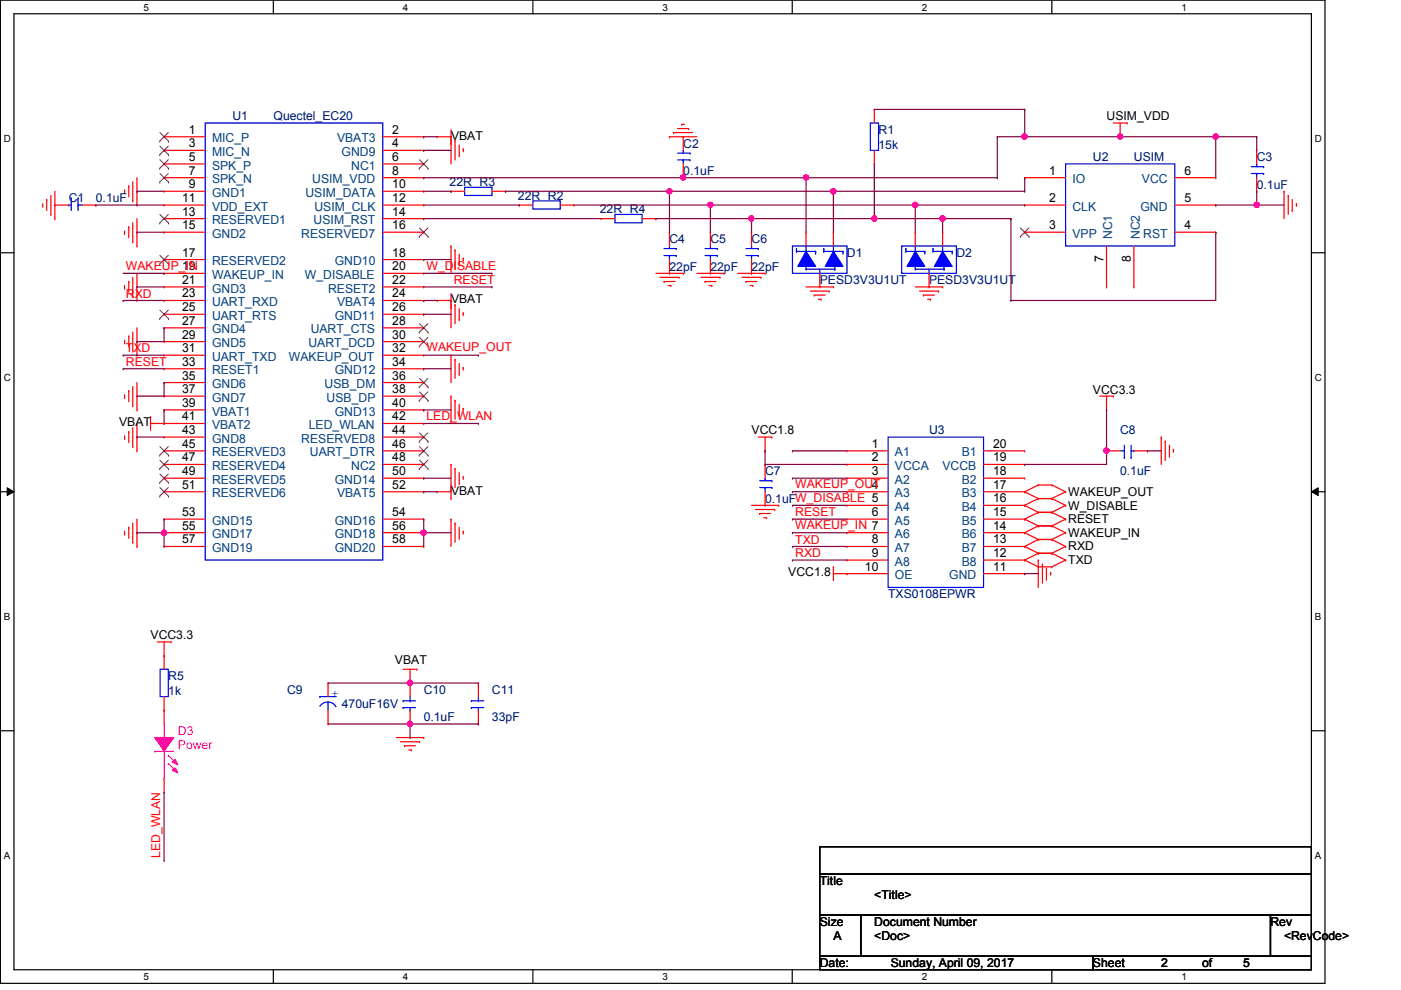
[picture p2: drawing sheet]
<svg xmlns="http://www.w3.org/2000/svg" width="297mm" height="210mm" viewBox="0 0 297 210" stroke-linecap="round" stroke-linejoin="round" font-family="sans-serif">
<path d="M.1 0h280.8v208.5h-280.8zM3 2.9h275v202.7h-275z" fill="none" stroke="#000" stroke-width=".25"/>
<g fill="#fff">
<path d="M30.4 .3h1.2v2.4h-1.2z"/>
<path d="M30.4 205.9h1.2v2.3h-1.2z"/>
</g>
<path d="M58 0v2.9M58 205.6v2.9" fill="none" stroke="#000" stroke-width=".25"/>
<g fill="#fff">
<path d="M85.4 .3h1.2v2.4h-1.2z"/>
<path d="M85.4 205.9h1.2v2.3h-1.2z"/>
</g>
<path d="M113 0v2.9M113 205.6v2.9" fill="none" stroke="#000" stroke-width=".25"/>
<g fill="#fff">
<path d="M140.5 .3h1.1v2.4h-1.1z"/>
<path d="M140.5 205.9h1.1v2.3h-1.1z"/>
</g>
<path d="M168 0v2.9M168 205.6v2.9" fill="none" stroke="#000" stroke-width=".25"/>
<g fill="#fff">
<path d="M195.4 .3h1.2v2.4h-1.2z"/>
<path d="M195.4 205.9h1.2v2.3h-1.2z"/>
</g>
<path d="M223 0v2.9M223 205.6v2.9" fill="none" stroke="#000" stroke-width=".25"/>
<g fill="#fff">
<path d="M250.5 .3h1.1v2.4h-1.1z"/>
<path d="M250.5 205.9h1.1v2.3h-1.1z"/>
<path d="M.8 28.2h1.5v2.4h-1.5z"/>
<path d="M278.8 28.2h1.4v2.4h-1.4z"/>
<path d="M.8 78.9h1.5v2.3h-1.5z"/>
<path d="M278.8 78.9h1.4v2.3h-1.4z"/>
</g>
<path d="M.1 53.6h2.9M278 53.6h2.9" fill="none" stroke="#000" stroke-width=".25"/>
<g fill="#fff">
<path d="M.8 129.6h1.4v2.3h-1.4z"/>
<path d="M278.8 129.6h1.3v2.3h-1.3z"/>
</g>
<path d="M.1 104.3h2.9M278 104.3h2.9" fill="none" stroke="#000" stroke-width=".25"/>
<path d="M1.5 103.4l1.5 .9-1.5 .8zM278 104.3l1.5-.9v1.7z" fill="#000"/>
<path d="M1.5 103.4l1.5 .9-1.5 .8zM278 104.3l1.5-.9v1.7z" fill="none" stroke="#000" stroke-width=".21"/>
<g fill="#fff">
<path d="M.8 180.3h1.4v2.3h-1.4z"/>
<path d="M278.8 180.3h1.3v2.3h-1.3z"/>
</g>
<path d="M.1 154.9h2.9M278 154.9h2.9M173.8 179.5h104.2v5.8h-104.2zM173.8 185.3h104.2v8.7h-104.2zM173.8 194h8.7v8.7h-8.7zM182.5 194h86.9v8.7h-86.9zM269.4 194h8.6v8.7h-8.6zM173.8 202.7h57.9v2.9h-57.9zM231.7 202.7h46.3v2.9h-46.3z" fill="none" stroke="#000" stroke-width=".25"/>
<g fill="none" stroke="#f00" stroke-width=".25">
<path d="M27.3 39.4h.1M27.3 39.4v2.3M28.1 38.5v4.1M29 37.7v5.8M92.7 29h.1M92.7 29h2.9M95.6 30.4h.1M95.6 29h.1M95.6 27.5v7.3M96.5 29.8h.1M96.5 29.8v4.1M97.4 33h.1"/>
<path d="M97.4 30.7v2.3M98.2 31.6h.1M98.2 31.6v.6M141.9 29h.1M141.9 29h5.8M142.8 28.1h.1M142.8 28.1h4.1M143.7 27.3h2.3M144.6 26.4h.1M144.6 26.4h.5M144.9 37.7h.1M144.9 29h.1"/>
<path d="M144.9 29v2.9M144.9 34.8v2.9M146 27.3h.1M236 26.1h3M237.5 29h.1M237.5 26.1v2.9M239 26.1h.1M9.1 43.7h.1M9.1 43.2v.5M9.9 42.3h.1M9.9 42.3v2.3M10.8 45.5h.1"/>
<path d="M10.8 41.4v4.1M11.6 46.4h.1M11.6 40.6v5.8M26.4 40.9h.1M26.4 49.5h.1M26.4 40.3v.6M26.4 49v.5M27.3 48.1h.1M27.3 59.7h.1M27.3 48.1v2.3M27.3 59.7v2.3M28.1 42.6h.1"/>
<path d="M28.1 51.3h.1M28.1 47.2v4.1M28.1 58.8v4.1M29 43.5h.1M29 52.2h.1M29 46.4v5.8M29 58v5.7M95.6 52.2h.1M95.6 40.6h.1M95.6 52.2v5.8M95.6 40.6h2.9M96.5 53h.1"/>
<path d="M96.5 53v4.1M97.4 56.2h.1M97.4 53.9v2.3M98.2 54.7h.1M98.2 54.7v.6M104.3 40.6h2.9M107.2 40.6h.1M139.1 58h5.8M139.9 58.8h4.1M140.8 59.7h.1M140.8 59.7h2.3M144 58.8h.1"/>
<path d="M144.9 58h.1M147.7 58h5.8M148.6 58.8h4.1M149.5 59.7h.1M149.5 59.7h2.3M150.6 58h.1M150.6 49.2h.1M150.6 49.2v3M150.6 55v3M152.7 58.8h.1M153.5 58h.1M156.4 58h5.8"/>
<path d="M157.3 58.8h4M158.2 59.7h.1M158.2 59.7h2.3M161.3 58.8h.1M162.2 58h.1M272.2 40.6h.1M272.2 40.6v5.8M273.1 41.4h.1M273.1 41.4v4.1M274 44.6h.1M274 42.3v2.3M274.9 43.2h.1"/>
<path d="M274.9 43.2v.5M26.4 61.1h.1M26.4 72.7h.1M26.4 60.5v.6M26.4 72.1v.6M27.3 71.2h.1M27.3 71.2v2.4M28.1 62.9h.1M28.1 74.4h.1M28.1 70.4v4M29 63.7h.1M29 75.3h.1"/>
<path d="M29 69.5v5.8M92.7 63.7h.1M92.7 63.7h2.9M95.6 63.7h.1M95.6 65.2h.1M95.6 75.3h.1M95.6 62.3v7.2M95.6 75.3v5.8M96.5 64.6h.1M96.5 76.2h.1M96.5 64.6v4.1M96.5 76.2v4"/>
<path d="M97.4 67.8h.1M97.4 79.4h.1M97.4 65.4v2.4M97.4 77v2.4M98.2 66.3h.1M98.2 77.9h.1M98.2 66.3v.6M98.2 77.9v.6M141.6 60.5h.6M142.2 60.5h.1M150.4 60.5h.5M150.9 60.5h.1"/>
<path d="M159 60.5h.6M159.6 60.5h.1M170.9 60.8h5.8M171.8 61.7h4M172.6 62.6h.1M172.6 62.6h2.4M173.5 63.5h.6M174.1 63.5h.1M175.8 61.7h.1M176.7 60.8h.1M194.1 60.8h5.8M194.9 61.7h4.1"/>
<path d="M195.8 62.6h.1M195.8 62.6h2.3M196.7 63.5h.6M197.3 63.5h.1M199 61.7h.1M199.9 60.8h.1M26.4 84.3h.1M26.4 93h.1M26.4 83.7v.6M26.4 92.4v.6M27.3 82.8h.1M27.3 91.5h.1"/>
<path d="M27.3 82.8v2.4M27.3 91.5v2.4M28.1 86h.1M28.1 94.7h.1M28.1 82v4M28.1 90.7v4M29 86.9h.1M29 95.6h.1M29 81.1v5.8M29 89.8v5.8M31.9 88.3h.1M31.9 89.8h2.9"/>
<path d="M31.9 88.3v2.9M34.8 89.8h.1M95.6 84h.1M95.6 98.5h.1M95.6 84v5.8M95.6 98.5v7.2M96.5 84.9h.1M96.5 99.4h.1M96.5 84.9v4M96.5 99.4v4M97.4 88.1h.1M97.4 85.7v2.4"/>
<path d="M98.2 86.6h.1M98.2 86.6v.6M160.8 92.7h2.9M162.2 95.6h.1M162.2 92.7v2.9M163.7 92.7h.1M179.6 95.6h.1M179.6 98.5h.1M179.6 95.6h8.7M179.6 98.5h8.7M208.5 95.6h8.8M208.5 98.5h8.8"/>
<path d="M217.3 95.6h.1M217.3 98.5h.1M233.2 84h2.8M234.6 86.9h.1M234.6 95.6h.1M234.6 84v2.9M234.6 95.6h2.9M236 84h.1M240.4 95.6h2.9M243.3 95.6h.1M246.2 92.7h.1M246.2 92.7v5.8"/>
<path d="M247.1 93.6h.1M247.1 93.6v4M247.9 96.7h.1M247.9 94.4v2.3M248.8 95.3h.1M248.8 95.3v.6M26.4 113.2h.1M26.4 112.6v.6M27.3 111.8h.1M27.3 111.8v2.3M28.1 115h.1M28.1 110.9v4.1"/>
<path d="M29 115.9h.1M29 110.1v5.8M92.7 104.3h.1M92.7 104.3h2.9M95.6 110.1h.1M95.6 105.7h.1M95.6 110.1v5.8M96.5 110.9h.1M96.5 110.9v4.1M97.4 114.1h.1M97.4 102.5h.1M97.4 100.2v2.3"/>
<path d="M97.4 111.8v2.3M98.2 112.6h.1M98.2 101.1h.1M98.2 101.1v.5M98.2 112.6v.6M159.3 107.1h5.8M160.2 108h4M161.1 108.9h.1M161.1 108.9h2.3M161.9 109.8h.6M162.5 109.8h.1M164.2 108h.1"/>
<path d="M165.1 107.1h.1M179.6 101.4h.1M179.6 104.3h.1M179.6 107.1h.1M179.6 110.1h.1M179.6 112.9h.1M179.6 115.9h.1M179.6 118.7h.1M179.6 104.3h8.7M179.6 107.1h8.7M179.6 101.4h8.7M179.6 110.1h8.7"/>
<path d="M179.6 112.9h8.7M179.6 115.9h8.7M179.6 118.7h8.7M208.5 104.3h8.8M208.5 107.1h8.8M208.5 101.4h8.8M208.5 110.1h8.8M208.5 112.9h8.8M208.5 115.9h8.8M208.5 118.7h8.8M217.3 104.3h.1M217.3 107.1h.1"/>
<path d="M217.3 110.1h.1M217.3 112.9h.1M217.3 115.9h.1M217.3 118.7h.1M217.3 101.4h.1M217.3 104.3l2.8 1.4M217.3 107.1l2.8 1.5M217.3 110.1l2.8 1.4M217.3 112.9l2.8 1.5M217.3 115.9l2.8 1.4M217.3 118.7l2.8 1.5M220.1 102.8h.1"/>
<path d="M220.1 105.7h.1M220.1 108.6h.1M220.1 111.5h.1M220.1 114.4h.1M220.1 117.3h.1M220.1 118.7h.1M220.1 102.8l-2.8 1.5M220.1 102.8h2.9M220.1 105.7h2.9M220.1 105.7l-2.8 1.4M220.1 108.6h2.9M220.1 108.6l-2.8 1.5"/>
<path d="M220.1 111.5h2.9M220.1 111.5l-2.8 1.4M220.1 114.4h2.9M220.1 114.4l-2.8 1.5M220.1 117.3h2.9M220.1 117.3l-2.8 1.4M220.1 118.7v5.8M221 119.6h.1M221 119.6v4.1M223 102.8h.1M223 105.7h.1M223 108.6h.1"/>
<path d="M223 111.5h.1M223 114.4h.1M223 117.3h.1M223 102.8l2.9 1.5M223 105.7l2.9 1.4M223 108.6l2.9 1.5M223 111.5l2.9 1.4M223 114.4l2.9 1.5M223 117.3l2.9 1.4M225.9 104.3h.1M225.9 107.1h.1M225.9 110.1h.1"/>
<path d="M225.9 112.9h.1M225.9 115.9h.1M225.9 118.7h.1M225.9 104.3l-2.9 1.4M225.9 107.1l-2.9 1.5M225.9 110.1l-2.9 1.4M225.9 112.9l-2.9 1.5M225.9 115.9l-2.9 1.4M225.9 118.7l-2.9 1.5M33.4 136.1h2.9M34.8 139h.1M34.8 136.1v2.9"/>
<path d="M36.3 136.1h.1M176.7 120.2h.1M176.7 121.6h11.6M176.7 120.2v2.9M179.6 121.6h.1M208.5 121.6h8.8M217.3 121.6h.1M220.1 120.2h.1M220.1 120.2h2.9M221.9 122.8h.1M221.9 120.5v2.3M222.8 121.4h.1"/>
<path d="M222.8 121.4v.5M223 120.2h.1M84 156.4h5.8M84.9 157.3h4M85.5 141.9h2.9M85.8 158.1h.1M85.8 158.1h2.3M86.7 159h.5M86.9 144.8h.1M86.9 141.9v2.9M87.2 159h.1M88.4 141.9h.1"/>
<path d="M88.9 157.3h.1M89.8 156.4h.1M101.4 144.8h.1M101.4 153.5h.1M101.4 144.8v2.9M101.4 150.6v2.9"/>
</g>
<g fill="none" stroke="#00f" stroke-width=".25">
<path d="M98.5 39.7h5.8v1.7h-5.8zM143.7 33.9h2.6M143.7 32.5h2.6M144.9 33.9h.1M144.9 31.9h.1M144.9 31.9v.6M144.9 33.9v.9M146.3 33.9h.1M146.3 32.5h.1M149.5 54.2h2.6M149.5 52.7h2.6M150.6 54.2h.1"/>
<path d="M150.6 52.2h.1M150.6 52.2v.5M150.6 54.2v.8M152.1 54.2h.1M152.1 52.7h.1M188.3 92.7h20.2v31.8h-20.2zM237.5 95.6h.9M238.4 97h.1M238.4 95.6h.1M238.4 94.4v2.6M239.8 97h.1M239.8 94.4v2.6"/>
<path d="M239.8 95.6h.6M240.4 95.6h.1M99.9 148.6h.1M99.9 150h.1M99.9 148.6h2.7M99.9 150h2.7M101.4 148.6h.1M101.4 150.6h.1M101.4 147.7v.9M101.4 150v.6"/>
</g>
<path d="M194.1 53.3l2 3.2h-3.8z" fill-rule="evenodd" fill="#00f"/>
<path d="M194.1 53.3l2 3.2h-3.8z" fill="none" stroke="#00f" stroke-width=".25"/>
<path d="M199.9 53.3l2 3.2h-3.8z" fill-rule="evenodd" fill="#00f"/>
<g fill="none" stroke="#00f" stroke-width=".25">
<path d="M43.5 26.1h37.6v92.6h-37.6zM184.5 26.1h1.8v5.8h-1.8zM225.9 34.8h23.2v17.4h-23.2zM265.3 36.8h2.6M265.3 35.3h2.6M266.4 36.8h.1M266.4 34.8h.1M266.4 34.8v.5M266.4 36.8v.9M267.9 36.8h.1M267.9 35.3h.1M113 42.6h5.8v1.7h-5.8z"/>
<path d="M130.4 45.5h5.7v1.7h-5.7zM140.8 54.2h2.6M140.8 52.7h2.6M141.9 54.2h.1M141.9 52.2h.1M141.9 52.2v.5M141.9 54.2v.8M143.4 54.2h.1M143.4 52.7h.1M158.2 54.2h2.6M158.2 52.7h2.6M159.3 54.2h.1"/>
<path d="M159.3 52.2h.1M159.3 52.2v.5M159.3 54.2v.8M160.8 54.2h.1M160.8 52.7h.1M191.2 52.2h11.6v5.8h-11.6zM192.1 53.3h.1M192.1 52.7h.1M192.1 53.3h4M192.1 52.7v.6M194.1 53.3h.1M194.1 57.1h.1"/>
<path d="M194.1 52.2h.1M194.1 52.2v1.1M194.1 56.5v.6M194.1 57.1h6M196.1 53.3h.1M196.1 53.3v.6M197 58h.1M197 57.1v.9M197.8 53.3h.1M197.8 52.7h.1M197.8 53.3h4.1M197.8 52.7v.6"/>
<path d="M199.9 53.3l2 3.2h-3.8zM199.9 53.3h.1M199.9 52.2h.1M199.9 52.2v1.1M200.1 57.1h.1M200.1 56.5v.6M201.9 53.3h.1M201.9 53.3v.6M161.1 103.4h2.6M161.1 101.9h2.6M162.2 103.4h.1M162.2 101.4h.1"/>
<path d="M162.2 101.4v.5M162.2 103.4v.9M163.7 103.4h.1M163.7 101.9h.1M33.9 141.9h1.8v5.8h-1.8zM85.5 148.6h.1M85.5 150h.1M85.5 148.6h2.6M85.5 150h2.6M86.9 148.6h.1M86.9 150.6h.1M86.9 147.7v.9"/>
<path d="M86.9 150v.6"/>
</g>
<g fill="none" stroke="#f00" stroke-width=".25">
<path d="M34.8 29h.1M34.8 31.9h.1M34.8 34.8h.1M34.8 37.7h.1M34.8 29h8.7M34.8 31.9h8.7M34.8 34.8h8.7M34.8 37.7h8.7M81.1 29h8.7M81.1 31.9h8.7M81.1 34.8h8.7M81.1 37.7h8.7"/>
<path d="M89.8 29h.1M89.8 31.9h.1M89.8 34.8h.1M89.8 37.7h.1M185.4 23.2h.1M185.4 34.8h.1M185.4 23.2v2.9M185.4 31.9v2.9M217.3 37.7h.1M217.3 37.7h8.6M249.1 37.7h8.7M257.8 37.7h.1"/>
<path d="M266.4 31.9h.1M266.4 31.9v2.9M266.4 37.7v2.9M34.8 40.6h.1M34.8 43.5h.1M34.8 46.4h.1M34.8 49.2h.1M34.8 55h.1M34.8 58h.1M34.8 46.4h8.7M34.8 40.6h8.7M34.8 43.5h8.7"/>
<path d="M34.8 49.2h8.7M34.8 55h8.7M34.8 58h8.7M81.1 46.4h8.7M81.1 40.6h8.7M81.1 43.5h8.7M81.1 49.2h8.7M81.1 55h8.7M81.1 58h8.7M89.8 40.6h.1M89.8 43.5h.1M89.8 46.4h.1"/>
<path d="M89.8 49.2h.1M89.8 55h.1M89.8 58h.1M110.1 43.5h.1M110.1 43.5h2.9M118.8 43.5h2.9M121.7 43.5h.1M127.5 46.4h.1M127.5 46.4h2.9M136.1 46.4h3M139.1 46.4h.1M141.9 58h.1"/>
<path d="M141.9 49.2h.1M141.9 49.2v3M141.9 55v3M159.3 58h.1M159.3 49.2h.1M159.3 49.2v3M159.3 55v3M194.1 49.2h.1M194.1 49.2v3M197 58v2.8M199.9 49.2h.1M199.9 49.2v3"/>
<path d="M217.3 43.5h.1M217.3 49.2h.1M217.3 43.5h8.6M217.3 49.2h8.6M234.6 52.2v8.6M240.4 52.2v8.6M249.1 43.5h8.7M249.1 49.2h8.7M257.8 49.2h.1M257.8 43.5h.1M266.4 40.6h.1M34.8 60.8h.1"/>
<path d="M34.8 63.7h.1M34.8 66.6h.1M34.8 69.5h.1M34.8 72.4h.1M34.8 75.3h.1M34.8 78.2h.1M34.8 60.8h8.7M34.8 63.7h8.7M34.8 66.6h8.7M34.8 69.5h8.7M34.8 72.4h8.7M34.8 75.3h8.7"/>
<path d="M34.8 78.2h8.7M81.1 60.8h8.7M81.1 63.7h8.7M81.1 66.6h8.7M81.1 69.5h8.7M81.1 72.4h8.7M81.1 75.3h8.7M81.1 78.2h8.7M89.8 60.8h.1M89.8 63.7h.1M89.8 66.6h.1M89.8 69.5h.1"/>
<path d="M89.8 72.4h.1M89.8 75.3h.1M89.8 78.2h.1M197 60.8h.1M234.6 60.8h.1M240.4 60.8h.1M34.8 81.1h.1M34.8 84h.1M34.8 86.9h.1M34.8 89.8h.1M34.8 92.7h.1M34.8 95.6h.1"/>
<path d="M34.8 98.5h.1M34.8 81.1h8.7M34.8 84h8.7M34.8 86.9h8.7M34.8 89.8h8.7M34.8 92.7h8.7M34.8 95.6h8.7M34.8 98.5h8.7M81.1 81.1h8.7M81.1 84h8.7M81.1 86.9h8.7M81.1 89.8h8.7"/>
<path d="M81.1 92.7h8.7M81.1 95.6h8.7M81.1 98.5h8.7M89.8 81.1h.1M89.8 84h.1M89.8 86.9h.1M89.8 89.8h.1M89.8 92.7h.1M89.8 95.6h.1M89.8 98.5h.1M162.2 98.5h.1M162.2 98.5v2.9"/>
<path d="M34.8 101.4h.1M34.8 104.3h.1M34.8 110.1h.1M34.8 112.9h.1M34.8 115.9h.1M34.8 101.4h8.7M34.8 104.3h8.7M34.8 110.1h8.7M34.8 112.9h8.7M34.8 115.9h8.7M81.1 101.4h8.7M81.1 104.3h8.7"/>
<path d="M81.1 110.1h8.7M81.1 112.9h8.7M81.1 115.9h8.7M89.8 101.4h.1M89.8 104.3h.1M89.8 110.1h.1M89.8 112.9h.1M89.8 115.9h.1M162.2 107.1h.1M162.2 104.3v2.8M34.8 139h.1M34.8 139v2.9"/>
<path d="M34.8 150.6h.1M34.8 147.7v2.9M86.9 144.8h.1M86.9 153.5h.1M86.9 144.8v2.9M86.9 150.6v2.9"/>
</g>
<g fill="none" stroke="#804000" stroke-width=".21">
<path d="M33.9 29.9h.1M33.9 32.8h.1M33.9 35.7h.1M33.9 38.6h.1M33.9 28.1l1.8 1.8M33.9 31l1.8 1.8M33.9 33.9l1.8 1.8M33.9 36.8l1.8 1.8M35.7 28.1l-1.8 1.8M35.7 31l-1.8 1.8M35.7 33.9l-1.8 1.8M35.7 36.8l-1.8 1.8"/>
<path d="M35.7 29.9h.1M35.7 32.8h.1M35.7 35.7h.1M35.7 38.6h.1M88.9 35.7h.1M88.9 33.9l1.9 1.8M90.7 33.9l-1.8 1.8M90.8 35.7h.1M33.9 47.3h.1M33.9 56h.1M33.9 45.5l1.8 1.8M33.9 54.1l1.8 1.9"/>
<path d="M35.7 45.5l-1.8 1.8M35.7 54.1l-1.8 1.9M35.7 47.3h.1M35.7 56h.1M88.9 50.2h.1M88.9 48.3l1.9 1.9M90.7 48.3l-1.8 1.9M90.8 50.2h.1M216.3 50.2h.1M216.4 48.3l1.8 1.9M218.1 48.3l-1.8 1.9M218.2 50.2h.1"/>
<path d="M33.9 67.6h.1M33.9 65.7l1.8 1.9M35.7 65.7l-1.8 1.9M35.7 67.6h.1M88.9 70.4h.1M88.9 73.4h.1M88.9 68.6l1.9 1.8M88.9 71.5l1.9 1.9M90.7 68.6l-1.8 1.8M90.7 71.5l-1.8 1.9M90.8 70.4h.1M90.8 73.4h.1"/>
<path d="M33.9 96.5h.1M33.9 99.4h.1M33.9 94.7l1.8 1.8M33.9 97.6l1.8 1.8M35.7 94.7l-1.8 1.8M35.7 97.6l-1.8 1.8M35.7 96.5h.1M35.7 99.4h.1M88.9 82h.1M88.9 84.9h.1M88.9 93.6h.1M88.9 96.5h.1"/>
<path d="M88.9 99.4h.1M88.9 80.2l1.9 1.8M88.9 83.1l1.9 1.8M88.9 91.8l1.9 1.8M88.9 94.7l1.9 1.8M88.9 97.6l1.9 1.8M90.7 80.2l-1.8 1.8M90.7 83.1l-1.8 1.8M90.7 91.8l-1.8 1.8M90.7 94.7l-1.8 1.8M90.7 97.6l-1.8 1.8M90.8 82h.1"/>
<path d="M90.8 84.9h.1M90.8 93.6h.1M90.8 96.5h.1M90.8 99.4h.1M33.9 102.3h.1M33.9 105.2h.1M33.9 100.5l1.8 1.8M33.9 103.4l1.8 1.8M35.7 100.5l-1.8 1.8M35.7 103.4l-1.8 1.8M35.7 102.3h.1M35.7 105.2h.1"/>
</g>
<path d="M170.9 53.3l2 3.2h-3.7z" fill-rule="evenodd" fill="#00f"/>
<path d="M170.9 53.3l2 3.2h-3.7z" fill="none" stroke="#00f" stroke-width=".25"/>
<path d="M176.7 53.3l2 3.2h-3.7z" fill-rule="evenodd" fill="#00f"/>
<g fill="none" stroke="#00f" stroke-width=".25">
<path d="M168 52.2h11.6v5.8h-11.6zM168.9 53.3h.1M168.9 52.7h.1M168.9 53.3h4M168.9 52.7v.6M170.9 53.3h.1M170.9 57.1h.1M170.9 52.2h.1M170.9 52.2v1.1M170.9 56.5v.6M170.9 57.1h6.1M172.9 53.3h.1"/>
<path d="M172.9 53.3v.6M173.8 58h.1M173.8 57.1v.9M174.7 53.3h.1M174.7 52.7h.1M174.7 53.3h4M174.7 52.7v.6M176.7 53.3l2 3.2h-3.7zM176.7 53.3h.1M176.7 52.2h.1M176.7 52.2v1.1M177 57.1h.1"/>
<path d="M177 56.5v.6M178.7 53.3h.1M178.7 53.3v.6"/>
</g>
<path d="M170.9 49.2h.1M170.9 49.2v3M173.8 58v2.8M176.7 49.2h.1M176.7 49.2v3M173.8 60.8h.1" fill="none" stroke="#f00" stroke-width=".25"/>
<path d="M36.5 161.6l.6-.6 .6 1.2z" fill-rule="evenodd" fill="#f0f"/>
<path d="M34.8 156.4h.1M34.8 153.5v2.9M34.8 159.3v5.8M34.8 165.1h.1M35.7 160.1h.1M35.7 161.9h.1M35.7 160.1l1.7 1.8M35.7 161.9l1.7 1.7M36.5 161.6l.6-.6 .6 1.2z" fill="none" stroke="#f0f" stroke-width=".25"/>
<path d="M32.8 156.4h4l-2 2.9z" fill-rule="evenodd" fill="#f0f"/>
<path d="M32.8 156.4h4l-2 2.9zM32.8 159.3h.1M32.8 159.3h4" fill="none" stroke="#f0f" stroke-width=".25"/>
<path d="M36.5 163.3l.6-.5 .6 1.1z" fill-rule="evenodd" fill="#f0f"/>
<path d="M36.5 163.3l.6-.5 .6 1.1z" fill="none" stroke="#f0f" stroke-width=".25"/>
<path d="M11.6 43.5h.1M11.6 43.5h3M17.4 43.5h2.9M20.3 43.5h.1M34.8 150.6h.1M34.8 150.6v2.9M69.6 153.5h.1M69.6 144.8h.1M69.6 144.8v2.9M69.6 150.6v2.9M34.8 168h.1M34.8 165.1v2.9" fill="none" stroke="#f00" stroke-width=".25"/>
<g fill="none" stroke="#00f" stroke-width=".25">
<path d="M14.6 43.5h.1M14.6 43.5h.5M15.1 42h.1M15.1 42v2.6M16.5 42h.1M16.5 43.5h.1M16.5 42v2.6M16.5 43.5h.9M67.8 149.7a2.02 2.02 0 0 1 3.4 .2M67.8 147.7h.1M67.8 147.7h3.5M69.6 148.8h.1"/>
<path d="M69.6 148.8v1.8"/>
</g>
<g fill="none" stroke="#800040" stroke-width=".25">
<path d="M89.8 29h.1M89.8 31.9h.1M89.8 29h2.9M89.8 31.9h5.8M29 40.6h.1M29 49.2h.1M29 40.6h5.8M29 49.2h5.8M89.8 55h.1M89.8 55h5.8M29 60.8h.1M29 72.4h.1"/>
<path d="M29 60.8h5.8M34.8 69.5h.1M34.8 69.5v2.9h-5.8M89.8 66.6h.1M89.8 63.7h.1M89.8 78.2h.1M89.8 66.6h5.8M89.8 63.7h2.9M89.8 78.2h5.8M29 84h.1M29 92.7h.1M29 92.7h5.8"/>
<path d="M34.8 81.1h.1M34.8 86.9h.1M34.8 81.1v2.9h-5.8M34.8 86.9v2.9M89.8 86.9h.1M89.8 86.9h5.8M29 112.9h.1M29 112.9h5.8M34.8 110.1h.1M34.8 112.9h.1M34.8 110.1v5.8"/>
</g>
<circle cx="34.8" cy="112.9" r=".56" fill="#f0f"/>
<circle cx="34.8" cy="112.9" r=".56" fill="none" stroke="#f0f" stroke-width=".25"/>
<path d="M89.8 110.1h.1M89.8 110.1v2.8" fill="none" stroke="#800040" stroke-width=".25"/>
<circle cx="89.8" cy="113" r=".56" fill="#f0f"/>
<circle cx="89.8" cy="113" r=".56" fill="none" stroke="#f0f" stroke-width=".25"/>
<g fill="none" stroke="#800040" stroke-width=".25">
<path d="M217.3 98.5h.1M234.6 86.9h.1M234.6 95.6h.1M234.6 86.9v11.6h-17.3M89.8 112.9h.1M89.8 101.4h.1M89.8 104.3h.1M89.8 112.9h5.8M89.8 112.9v3M89.8 101.4h5.8M89.8 104.3h2.9M217.3 121.6h.1"/>
<path d="M217.3 121.6h2.8"/>
</g>
<circle cx="234.6" cy="95.6" r=".56" fill="#f0f"/>
<circle cx="234.6" cy="95.6" r=".56" fill="none" stroke="#f0f" stroke-width=".25"/>
<path d="M89.8 37.7h.1M89.8 37.7h55.1M217.3 37.7h.1M217.3 37.7v2.9M162.2 98.5h.1M162.2 95.6h.1M162.2 98.5h17.4M162.2 95.6v2.9M243.3 95.6h.1M243.3 95.6h2.9" fill="none" stroke="#800040" stroke-width=".25"/>
<circle cx="144.8" cy="37.6" r=".56" fill="#f0f"/>
<circle cx="144.8" cy="37.6" r=".56" fill="none" stroke="#f0f" stroke-width=".25"/>
<path d="M211.5 29h.1M211.5 29v8.7M211.5 29h5.8M217.3 29h.1" fill="none" stroke="#800040" stroke-width=".25"/>
<circle cx="217.2" cy="29" r=".56" fill="#f0f"/>
<circle cx="217.2" cy="29" r=".56" fill="none" stroke="#f0f" stroke-width=".25"/>
<path d="M237.5 29h.1M237.5 29h20.3M257.8 29h.1M257.8 29v8.7" fill="none" stroke="#800040" stroke-width=".25"/>
<circle cx="257.8" cy="29" r=".56" fill="#f0f"/>
<circle cx="257.8" cy="29" r=".56" fill="none" stroke="#f0f" stroke-width=".25"/>
<circle cx="237.5" cy="29" r=".56" fill="#f0f"/>
<circle cx="237.5" cy="29" r=".56" fill="none" stroke="#f0f" stroke-width=".25"/>
<path d="M257.8 29h.1M257.8 29h8.6M266.4 29h.1M266.4 29v2.9M257.8 43.5h.1M266.4 40.6h.1M266.4 40.6v2.9h-8.6" fill="none" stroke="#800040" stroke-width=".25"/>
<circle cx="266.4" cy="43.4" r=".56" fill="#f0f"/>
<circle cx="266.4" cy="43.4" r=".56" fill="none" stroke="#f0f" stroke-width=".25"/>
<path d="M141.9 40.6h.1M141.9 40.6v8.6M141.9 40.6h34.8M214.3 46.4h.1M214.3 46.4v17.3M257.8 49.2h.1M257.8 49.2v14.5h-43.5M214.3 63.7h.1" fill="none" stroke="#800040" stroke-width=".25"/>
<circle cx="176.7" cy="40.6" r=".56" fill="#f0f"/>
<circle cx="176.7" cy="40.6" r=".56" fill="none" stroke="#f0f" stroke-width=".25"/>
<circle cx="141.9" cy="40.6" r=".56" fill="#f0f"/>
<circle cx="141.9" cy="40.6" r=".56" fill="none" stroke="#f0f" stroke-width=".25"/>
<path d="M150.6 43.5h.1M150.6 43.5v5.7M150.6 43.5h43.5M159.3 46.4h.1M159.3 46.4v2.8M159.3 46.4h26.1M185.4 46.4h.1" fill="none" stroke="#800040" stroke-width=".25"/>
<circle cx="185.4" cy="46.3" r=".56" fill="#f0f"/>
<circle cx="185.4" cy="46.3" r=".56" fill="none" stroke="#f0f" stroke-width=".25"/>
<path d="M144.9 37.7h66.6M170.9 37.7h.1M170.9 37.7v11.5M211.5 37.7h.1M266.4 43.5h.1M266.4 43.5h5.8" fill="none" stroke="#800040" stroke-width=".25"/>
<circle cx="170.9" cy="37.6" r=".56" fill="#f0f"/>
<circle cx="170.9" cy="37.6" r=".56" fill="none" stroke="#f0f" stroke-width=".25"/>
<path d="M176.7 40.6h.1M176.7 40.6v8.6M176.7 40.6h40.6M194.1 43.5h.1M194.1 43.5v5.7M194.1 43.5h23.2M217.3 40.6h.1M217.3 43.5h.1" fill="none" stroke="#800040" stroke-width=".25"/>
<circle cx="194" cy="43.4" r=".56" fill="#f0f"/>
<circle cx="194" cy="43.4" r=".56" fill="none" stroke="#f0f" stroke-width=".25"/>
<path d="M199.9 46.4h.1M199.9 46.4v2.8M199.9 46.4h14.4M214.3 46.4h.1" fill="none" stroke="#800040" stroke-width=".25"/>
<circle cx="199.8" cy="46.3" r=".56" fill="#f0f"/>
<circle cx="199.8" cy="46.3" r=".56" fill="none" stroke="#f0f" stroke-width=".25"/>
<path d="M89.8 40.6h5.8M89.8 43.5h20.3M95.6 40.6h.1M107.2 40.6h.1M107.2 40.6h34.7M110.1 43.5h.1M121.7 43.5h28.9M150.6 43.5h.1" fill="none" stroke="#800040" stroke-width=".25"/>
<circle cx="150.6" cy="43.4" r=".56" fill="#f0f"/>
<circle cx="150.6" cy="43.4" r=".56" fill="none" stroke="#f0f" stroke-width=".25"/>
<path d="M139.1 46.4h.1M139.1 46.4h20.2" fill="none" stroke="#800040" stroke-width=".25"/>
<circle cx="159.3" cy="46.3" r=".56" fill="#f0f"/>
<circle cx="159.3" cy="46.3" r=".56" fill="none" stroke="#f0f" stroke-width=".25"/>
<g fill="none" stroke="#800040" stroke-width=".25">
<path d="M185.4 34.8v11.6M185.4 23.2h31.9M217.3 23.2h.1M217.3 29h.1M217.3 23.2v5.8M217.3 29h20.2M237.5 29h.1M20.3 43.5h.1M20.3 43.5h14.5M26.1 58h8.7M34.8 58h.1M89.8 46.4h.1"/>
<path d="M89.8 46.4h37.7M89.8 58h14.5M104.3 58h.1M185.4 46.4h.1M185.4 46.4h14.5M199.9 46.4h.1M26.1 78.2h.1M26.1 75.3h.1M26.1 63.7h.1M26.1 78.2h8.7M26.1 75.3h8.7M26.1 63.7h8.7"/>
<path d="M89.8 60.8h14.5M89.8 75.3h11.6M101.4 75.3h.1M104.3 60.8h.1M89.8 89.8h11.6M101.4 89.8h.1M168 95.6h.1M168 95.6h11.6M168 101.4h.1M168 104.3h.1M168 107.1h.1M168 110.1h.1"/>
<path d="M168 112.9h.1M168 115.9h.1M168 118.7h.1M168 101.4h11.6M168 104.3h11.6M168 107.1h11.6M168 110.1h11.6M168 112.9h11.6M168 115.9h11.6M168 118.7h11.6M69.6 144.8h17.3M86.9 144.8h.1"/>
<path d="M34.8 168v14.5M34.8 182.5h.1"/>
</g>
<circle cx="86.9" cy="144.8" r=".56" fill="#f0f"/>
<circle cx="86.9" cy="144.8" r=".56" fill="none" stroke="#f0f" stroke-width=".25"/>
<path d="M69.6 153.5h17.3M86.9 153.5h.1M86.9 144.8h14.5M101.4 144.8h.1" fill="none" stroke="#800040" stroke-width=".25"/>
<circle cx="86.9" cy="153.5" r=".56" fill="#f0f"/>
<circle cx="86.9" cy="153.5" r=".56" fill="none" stroke="#f0f" stroke-width=".25"/>
<path d="M86.9 156.4h.1M101.4 153.5h.1M101.4 153.5h-14.5v2.9" fill="none" stroke="#800040" stroke-width=".25"/>
<circle cx="34.8" cy="112.9" r=".56" fill="#f0f"/>
<circle cx="34.8" cy="112.9" r=".56" fill="none" stroke="#f0f" stroke-width=".25"/>
<circle cx="89.8" cy="113" r=".56" fill="#f0f"/>
<circle cx="89.8" cy="113" r=".56" fill="none" stroke="#f0f" stroke-width=".25"/>
<circle cx="234.6" cy="95.6" r=".56" fill="#f0f"/>
<circle cx="234.6" cy="95.6" r=".56" fill="none" stroke="#f0f" stroke-width=".25"/>
<circle cx="144.8" cy="37.6" r=".56" fill="#f0f"/>
<circle cx="144.8" cy="37.6" r=".56" fill="none" stroke="#f0f" stroke-width=".25"/>
<circle cx="217.2" cy="29" r=".56" fill="#f0f"/>
<circle cx="217.2" cy="29" r=".56" fill="none" stroke="#f0f" stroke-width=".25"/>
<circle cx="257.8" cy="29" r=".56" fill="#f0f"/>
<circle cx="257.8" cy="29" r=".56" fill="none" stroke="#f0f" stroke-width=".25"/>
<circle cx="237.5" cy="29" r=".56" fill="#f0f"/>
<circle cx="237.5" cy="29" r=".56" fill="none" stroke="#f0f" stroke-width=".25"/>
<circle cx="266.4" cy="43.4" r=".56" fill="#f0f"/>
<circle cx="266.4" cy="43.4" r=".56" fill="none" stroke="#f0f" stroke-width=".25"/>
<circle cx="176.7" cy="40.6" r=".56" fill="#f0f"/>
<circle cx="176.7" cy="40.6" r=".56" fill="none" stroke="#f0f" stroke-width=".25"/>
<circle cx="141.9" cy="40.6" r=".56" fill="#f0f"/>
<circle cx="141.9" cy="40.6" r=".56" fill="none" stroke="#f0f" stroke-width=".25"/>
<circle cx="185.4" cy="46.3" r=".56" fill="#f0f"/>
<circle cx="185.4" cy="46.3" r=".56" fill="none" stroke="#f0f" stroke-width=".25"/>
<circle cx="170.9" cy="37.6" r=".56" fill="#f0f"/>
<circle cx="170.9" cy="37.6" r=".56" fill="none" stroke="#f0f" stroke-width=".25"/>
<circle cx="194" cy="43.4" r=".56" fill="#f0f"/>
<circle cx="194" cy="43.4" r=".56" fill="none" stroke="#f0f" stroke-width=".25"/>
<circle cx="199.8" cy="46.3" r=".56" fill="#f0f"/>
<circle cx="199.8" cy="46.3" r=".56" fill="none" stroke="#f0f" stroke-width=".25"/>
<circle cx="150.6" cy="43.4" r=".56" fill="#f0f"/>
<circle cx="150.6" cy="43.4" r=".56" fill="none" stroke="#f0f" stroke-width=".25"/>
<circle cx="159.3" cy="46.3" r=".56" fill="#f0f"/>
<circle cx="159.3" cy="46.3" r=".56" fill="none" stroke="#f0f" stroke-width=".25"/>
<circle cx="86.9" cy="144.8" r=".56" fill="#f0f"/>
<circle cx="86.9" cy="144.8" r=".56" fill="none" stroke="#f0f" stroke-width=".25"/>
<circle cx="86.9" cy="153.5" r=".56" fill="#f0f"/>
<circle cx="86.9" cy="153.5" r=".56" fill="none" stroke="#f0f" stroke-width=".25"/>
<g font-size="2.6">
<text x="40" y="28.4">1</text>
<text x="83.2" y="28.4">2</text>
<text x="95.6" y="29.6">VBAT</text>
<text x="234.6" y="25.5">USIM_VDD</text>
<text x="40" y="31.2">3</text>
<text x="40" y="34.1">5</text>
<text x="83.2" y="31.2">4</text>
<text x="83.2" y="34.1">6</text>
<text x="40" y="37">7</text>
<text x="40" y="39.9">9</text>
<text x="83.2" y="37">8</text>
<text x="83.2" y="39.9">10</text>
<text x="222.5" y="37">1</text>
<text x="251.1" y="37">6</text>
<text x="38.6" y="42.8">11</text>
<text x="38.6" y="45.7">13</text>
<text x="83.2" y="42.8">12</text>
<text x="83.2" y="45.7">14</text>
<text x="222.5" y="42.8">2</text>
<text x="251.1" y="42.8">5</text>
<text x="38.6" y="48.6">15</text>
<text x="83.2" y="48.6">16</text>
<text x="222.5" y="48.6">3</text>
<text x="251.1" y="48.6">4</text>
<text x="38.6" y="54.4">17</text>
<text x="38.6" y="57.3">19</text>
<text x="83.2" y="54.4">18</text>
<text x="83.2" y="57.3">20</text>
<text x="234" y="55.6" transform="rotate(-90 234 55.6)">7</text>
<text x="239.8" y="55.6" transform="rotate(-90 239.8 55.6)">8</text>
<text x="38.6" y="60.2">21</text>
<text x="38.6" y="63.1">23</text>
<text x="38.6" y="66">25</text>
<text x="83.2" y="60.2">22</text>
<text x="83.2" y="63.1">24</text>
<text x="83.2" y="66">26</text>
<text x="95.6" y="64.3">VBAT</text>
<text x="38.6" y="68.9">27</text>
<text x="38.6" y="71.8">29</text>
<text x="83.2" y="68.9">28</text>
<text x="83.2" y="71.8">30</text>
<text x="38.6" y="74.7">31</text>
<text x="38.6" y="77.6">33</text>
<text x="83.2" y="74.7">32</text>
<text x="83.2" y="77.6">34</text>
<text x="38.6" y="80.5">35</text>
<text x="38.6" y="83.4">37</text>
<text x="83.2" y="80.5">36</text>
<text x="83.2" y="83.4">38</text>
<text x="231.7" y="83.4">VCC3.3</text>
<text x="38.6" y="86.3">39</text>
<text x="38.6" y="89.2">41</text>
<text x="83.2" y="86.3">40</text>
<text x="83.2" y="89.2">42</text>
<text x="25.3" y="90.4">VBAT</text>
<text x="38.6" y="92">43</text>
<text x="38.6" y="95">45</text>
<text x="83.2" y="92">44</text>
<text x="83.2" y="95">46</text>
<text x="159.3" y="92.1">VCC1.8</text>
<text x="184.8" y="95">1</text>
<text x="210.6" y="95">20</text>
<text x="38.6" y="97.8">47</text>
<text x="38.6" y="100.8">49</text>
<text x="83.2" y="97.8">48</text>
<text x="83.2" y="100.8">50</text>
<text x="184.8" y="97.8">2</text>
<text x="184.8" y="100.8">3</text>
<text x="210.6" y="97.8">19</text>
<text x="210.6" y="100.8">18</text>
<text x="38.6" y="103.6">51</text>
<text x="83.2" y="103.6">52</text>
<text x="95.6" y="104.9">VBAT</text>
<text x="184.8" y="103.6">4</text>
<text x="210.6" y="103.6">17</text>
<text x="210.6" y="106.5">16</text>
<text x="226.5" y="105.2">WAKEUP_OUT</text>
<text x="38.6" y="109.4">53</text>
<text x="38.6" y="112.3">55</text>
<text x="83.2" y="109.4">54</text>
<text x="83.2" y="112.3">56</text>
<text x="184.8" y="109.4">6</text>
<text x="210.6" y="109.4">15</text>
<text x="210.6" y="112.3">14</text>
<text x="226.5" y="108">W_DISABLE</text>
<text x="226.5" y="111">RESET</text>
<text x="226.5" y="113.8">WAKEUP_IN</text>
<text x="38.6" y="115.2">57</text>
<text x="83.2" y="115.2">58</text>
<text x="184.8" y="115.2">8</text>
<text x="184.8" y="118.1">9</text>
<text x="210.6" y="115.2">13</text>
<text x="210.6" y="118.1">12</text>
<text x="226.5" y="116.7">RXD</text>
<text x="226.5" y="119.6">TXD</text>
<text x="167.1" y="122.2">VCC1.8</text>
<text x="183.4" y="121">10</text>
<text x="210.6" y="121">11</text>
<text x="31.9" y="135.6">VCC3.3</text>
<text x="83.7" y="140.8">VBAT</text>
<text x="173.8" y="187.7">Title</text>
<text x="185.4" y="190.6">&lt;Title&gt;</text>
<text x="173.8" y="196.3">Size</text>
<text x="185.4" y="196.3">Document Number</text>
<text x="269.4" y="196.3">Rev</text>
<text x="176.7" y="199.3">A</text>
<text x="185.4" y="199.3">&lt;Doc&gt;</text>
<text x="272.2" y="199.3">&lt;RevCode&gt;</text>
<text x="173.8" y="205.1">Date:</text>
<text x="188.8" y="205.1">Sunday, April 09, 2017</text>
<text x="231.7" y="205.1">Sheet</text>
<text x="246.2" y="205.1">2</text>
<text x="254.9" y="205.1">of</text>
<text x="263.6" y="205.1">5</text>
</g>
<g font-size="2.6" fill="#000080">
<text x="49.3" y="25.5">U1</text>
<text x="58" y="25.5">Quectel_EC20</text>
<text x="186.3" y="28.4">R1</text>
<text x="144.9" y="31.3">C2</text>
<text x="186.3" y="31.6">15k</text>
<text x="231.7" y="34.2">U2</text>
<text x="240.4" y="34.2">USIM</text>
<text x="266.4" y="34.2">C3</text>
<text x="95.3" y="39.4">22R R3</text>
<text x="144.9" y="37.1">0.1uF</text>
<text x="266.4" y="40">0.1uF</text>
<text x="14.6" y="42.9">C1</text>
<text x="20.3" y="42.9">0.1uF</text>
<text x="109.8" y="42.3">22R R2</text>
<text x="127.2" y="45.2">22R R4</text>
<text x="141.9" y="51.6">C4</text>
<text x="150.6" y="51.6">C5</text>
<text x="159.3" y="51.6">C6</text>
<text x="141.9" y="57.4">22pF</text>
<text x="150.6" y="57.4">22pF</text>
<text x="159.3" y="57.4">22pF</text>
<text x="179.6" y="54.5">D1</text>
<text x="202.8" y="54.5">D2</text>
<text x="173.8" y="60.3">PESD3V3U1UT</text>
<text x="197" y="60.3">PESD3V3U1UT</text>
<text x="197" y="92.1">U3</text>
<text x="237.5" y="92.1">C8</text>
<text x="162.2" y="100.8">C7</text>
<text x="237.5" y="100.8">0.1uF</text>
<text x="162.2" y="106.6">0.1uFW_DISABLE 5</text>
<text x="188.3" y="126.9">TXS0108EPWR</text>
<text x="35.7" y="144.2">R5</text>
<text x="35.7" y="147.4">1k</text>
<text x="60.9" y="147.2">C9</text>
<text x="89.8" y="147.2">C10</text>
<text x="104.3" y="147.2">C11</text>
<text x="72.5" y="150">470uF16V</text>
<text x="89.8" y="152.9">0.1uF</text>
<text x="104.3" y="152.9">33pF</text>
</g>
<g font-size="2.6" fill="#004080">
<text x="45" y="30.2">MIC_P</text>
<text x="45" y="33.1">MIC_N</text>
<text x="45" y="35.9">SPK_P</text>
<text x="71.5" y="30.2">VBAT3</text>
<text x="72.4" y="33.1">GND9</text>
<text x="74.5" y="35.9">NC1</text>
<text x="45" y="38.9">SPK_N</text>
<text x="45" y="41.7">GND1</text>
<text x="64.8" y="41.7">USIM_DATA</text>
<text x="66.2" y="38.9">USIM_VDD</text>
<text x="227.4" y="38.9">IO</text>
<text x="242.1" y="38.9">VCC</text>
<text x="45" y="44.7">VDD_EXT</text>
<text x="45" y="47.5">RESERVED1</text>
<text x="66.5" y="47.5">USIM_RST</text>
<text x="66.7" y="44.7">USIM_CLK</text>
<text x="227.4" y="44.7">CLK</text>
<text x="241.8" y="44.7">GND</text>
<text x="45" y="50.4">GND2</text>
<text x="63.9" y="50.4">RESERVED7</text>
<text x="227.4" y="50.4">VPP</text>
<text x="235.8" y="50.7" transform="rotate(-90 235.8 50.7)">NC1</text>
<text x="241.6" y="50.7" transform="rotate(-90 241.6 50.7)">NC2</text>
<text x="242.4" y="50.4">RST</text>
<text x="45" y="56.2">RESERVED2</text>
<text x="45" y="59.1">WAKEUP_IN</text>
<text x="64.6" y="59.1">W_DISABLE</text>
<text x="71" y="56.2">GND10</text>
<text x="45" y="62">GND3</text>
<text x="45" y="64.9">UART_RXD</text>
<text x="69.6" y="62">RESET2</text>
<text x="71.5" y="64.9">VBAT4</text>
<text x="45" y="67.8">UART_RTS</text>
<text x="45" y="70.7">GND4</text>
<text x="65.9" y="70.7">UART_CTS</text>
<text x="71" y="67.8">GND11</text>
<text x="45" y="73.6">GND5</text>
<text x="45" y="76.5">UART_TXD</text>
<text x="61.3" y="76.5">WAKEUP_OUT</text>
<text x="65.4" y="73.6">UART_DCD</text>
<text x="45" y="79.4">RESET1</text>
<text x="45" y="82.3">GND6</text>
<text x="68.8" y="82.3">USB_DM</text>
<text x="71" y="79.4">GND12</text>
<text x="45" y="85.2">GND7</text>
<text x="45" y="88.1">VBAT1</text>
<text x="69.3" y="85.2">USB_DP</text>
<text x="71" y="88.1">GND13</text>
<text x="45" y="91">VBAT2</text>
<text x="45" y="93.9">GND8</text>
<text x="63.9" y="93.9">RESERVED8</text>
<text x="65.5" y="91">LED_WLAN</text>
<text x="45" y="96.8">RESERVED3</text>
<text x="45" y="99.7">RESERVED4</text>
<text x="65.7" y="96.8">UART_DTR</text>
<text x="74.5" y="99.7">NC2</text>
<text x="189.7" y="96.8">A1</text>
<text x="189.7" y="99.7">VCCA</text>
<text x="199.8" y="99.7">VCCB</text>
<text x="203.9" y="96.8">B1</text>
<text x="45" y="102.6">RESERVED5</text>
<text x="45" y="105.5">RESERVED6</text>
<text x="71" y="102.6">GND14</text>
<text x="71.5" y="105.5">VBAT5</text>
<text x="189.7" y="102.6">A2</text>
<text x="189.7" y="105.5">A3</text>
<text x="203.9" y="102.6">B2</text>
<text x="203.9" y="105.5">B3</text>
<text x="45" y="111.3">GND15</text>
<text x="71" y="111.3">GND16</text>
<text x="189.7" y="108.3">A4</text>
<text x="189.7" y="111.3">A5</text>
<text x="203.9" y="108.3">B4</text>
<text x="203.9" y="111.3">B5</text>
<text x="45" y="114.1">GND17</text>
<text x="45" y="117.1">GND19</text>
<text x="71" y="114.1">GND18</text>
<text x="71" y="117.1">GND20</text>
<text x="189.7" y="114.1">A6</text>
<text x="189.7" y="117.1">A7</text>
<text x="189.7" y="119.9">A8</text>
<text x="203.9" y="114.1">B6</text>
<text x="203.9" y="117.1">B7</text>
<text x="203.9" y="119.9">B8</text>
<text x="189.7" y="122.8">OE</text>
<text x="201.2" y="122.8">GND</text>
</g>
<g font-size="2.6" fill="#f00">
<text x="26.7" y="57.1">WAKEUP_IN</text>
<text x="90.4" y="57.1">W_DISABLE</text>
<text x="26.7" y="63.1">RXD</text>
<text x="96.2" y="60.2">RESET</text>
<text x="26.7" y="77.6">RESET</text>
<text x="26.7" y="74.7">TXD</text>
<text x="90.4" y="74.5">WAKEUP_OUT</text>
<text x="90.4" y="89">LED_WLAN</text>
<text x="168.6" y="103.5">WAKEUP_OUT</text>
<text x="168.6" y="109.5">RESET</text>
<text x="168.6" y="112.1">WAKEUP_IN 7</text>
<text x="168.6" y="115.3">TXD</text>
<text x="168.6" y="118.2">RXD</text>
<text x="34" y="181.9" transform="rotate(-90 34 181.9)">LED_WLAN</text>
</g>
<text font-size="2.6" fill="#00f" x="70.3" y="146.3" transform="rotate(90 70.3 146.3)">+</text>
<g font-size="2.6" fill="#f0f">
<text x="37.7" y="155.8">D3</text>
<text x="37.7" y="158.7">Power</text>
</g>
<g font-size="2.1">
<text x="30.4" y="2.2">5</text>
<text x="85.4" y="2.2">4</text>
<text x="140.5" y="2.2">3</text>
<text x="195.4" y="2.2">2</text>
<text x="250.5" y="2.2">1</text>
<text x=".8" y="30.1">D</text>
<text x="278.8" y="30.1">D</text>
<text x=".8" y="80.8">C</text>
<text x="278.8" y="80.8">C</text>
<text x=".8" y="131.5">B</text>
<text x="278.8" y="131.5">B</text>
<text x=".8" y="182.2">A</text>
<text x="278.8" y="182.2">A</text>
<text x="30.4" y="207.8">5</text>
<text x="85.4" y="207.8">4</text>
<text x="140.5" y="207.8">3</text>
<text x="195.4" y="207.8">2</text>
<text x="250.5" y="207.8">1</text>
</g>
</svg>
